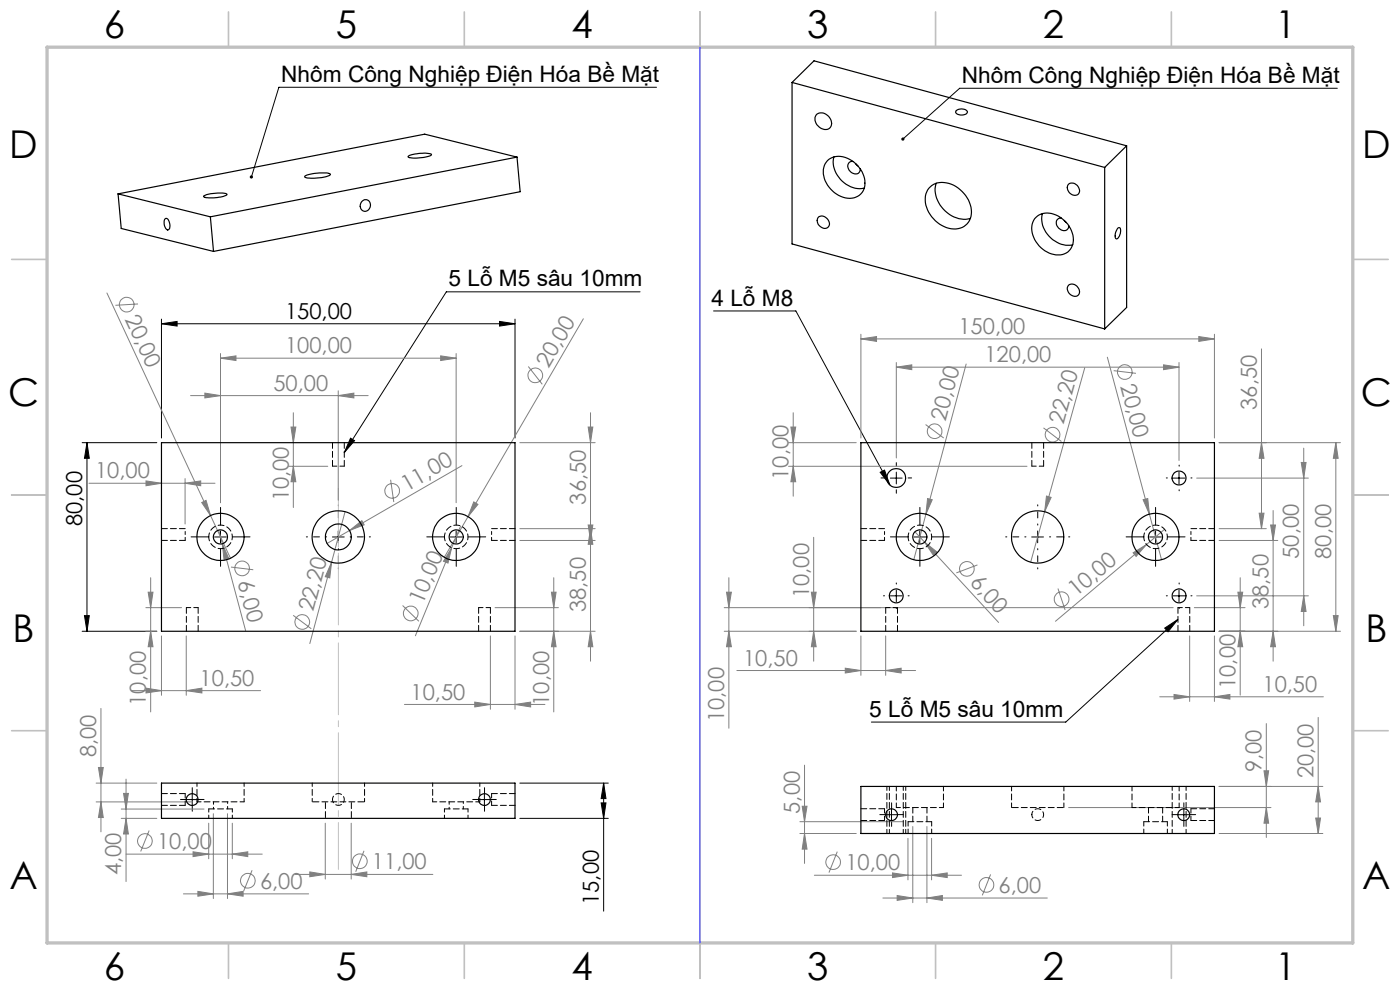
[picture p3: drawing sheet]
<svg xmlns="http://www.w3.org/2000/svg" width="297mm" height="210mm" viewBox="0 0 297 210" stroke-linecap="round" stroke-linejoin="round" font-family="sans-serif">
<g fill="none" stroke="#808080" stroke-width=".21">
<path d="M22.7 62.2l22 47.2M29.3 64.5l-4.8 .3M46.8 76l3.3-.5v1zM46.8 75v31.6M46.8 76h50M93.5 75.5l3.3 .5-3.3 .5zM96.8 75v31.6M112.1 77.7l2.9 3.8M123.8 67.6l-29.5 50.6M182.6 71.9l3.3-.5v1zM182.6 70.9v22M182.6 71.9h75"/>
<path d="M190.1 77.9l3.3-.5v1zM190.1 76.9v20.2M190.1 77.9h60M205 77.2l-11.1 41.5M230.1 78l-8.5 30.5M234.9 75.8l8.9 33.3M236.3 78.6l4.7 .6M246.8 77.4l3.3 .5-3.3 .5zM250.1 76.9v20.8M254.3 71.4l3.3 .5-3.3 .5zM257.6 70.9v22M267.6 74v38.1"/>
<path d="M40.4 83.9h37.7M43.5 83.4l3.3 .5-3.3 .5zM61.2 98.9h8.3M61.7 90.6h1.1l-.6 3.3zM62.2 87.6v20.1M62.2 98.9l.6 3.3h-1.1zM71.8 83.9l3.3-.5v1zM71.8 82.9v23.2M98 98.8l-23.8 13.7M110.3 93.9h16M124.8 90.6h1l-.5 3.3zM125.3 87.6v52.7"/>
<path d="M167.3 98.9h50.6M167.3 93.9h14.3M167.8 90.6h1l-.5 3.3zM168.3 87.6v17.7M168.3 98.9l.5 3.3h-1zM196.4 90.1l3.8 2.8M221.4 90.8l3.8 2.9M258.6 93.9h25.8M267.6 93.9l.5 3.3h-1zM276 98.1h1.1l-.5 3.3zM276.6 95.1v37.6M283.4 93.9v40"/>
<path d="M283.4 93.9l.5 3.3h-1zM18.9 102.5h26.7M31 102l3.3 .5-3.3 .5zM39.3 102.5l3.3-.5v1zM39.3 101.5v9.7M42.8 106.6l.9-.5 1 3.3zM44.7 109.4l4.2 9M46.4 112.5l5.7 21.3M47.2 115.3l1.3 3.1-1 .3zM70.3 119.3l-.3 3.3-1-.3zM73.2 108.5l-7.5 28M74.2 112.5l2.6-2.1 .5 .9z"/>
<path d="M74.2 112.5l-4.8 2.8M82.9 101.8l.6 4.7M95.8 116.2l-.8 3.2-.9-.3zM97.7 111.6l-9.6 23.3M100.5 106.5l.9 .5-2.1 2.6zM110.3 114.6h16M110.3 112.1h16M124.8 111.4h1l-.5 3.2zM125.3 112.1l.5 3.4h-1zM172.6 114v26.3M194.1 112.8l2 2.2M196.1 115l2.7 2.1-.8 .7z"/>
<path d="M196.1 115l15.7 17M196.8 105.8l1 .2-1.4 3.1zM207.4 119.8l-4.5 1.7M221.6 108.5l-2.9 10.7M222 105.2l1 .3-1.4 3zM240.4 117.3l2.8-1.8-2.2 2.5zM242.5 106l1-.2 .3 3.3zM243.2 115.5l-19.3 16.3M243.8 109.1l2.6 9.6M247.1 112.3l-3.9 3.2M253.9 101.4h23.7M258.6 114.6h12.5"/>
<path d="M258.6 112.1h10M267.1 108.9h1l-.5 3.2zM269.6 111.4h1l-.5 3.2zM270.1 108.3v32M30.9 133.9h2.4M30.9 128.9h7.6M31.4 125.6h1.1l-.5 3.3zM32 122.5v28.5M32 133.9l.5 3.3h-1.1zM34.3 134.9v12.6M39.5 134.9v12.6M49 120.3l4.7 .6"/>
<path d="M62.2 130.5l3.8 2.9M85.4 128.4l3.5 3.4M104 134.9v15.6M105 128.9h13.5M109.3 134.9v15.6M110.3 133.9h16M117 125.6h1l-.5 3.3zM117.5 133.9l.5 3.3h-1zM117.5 122.5v28.5M125.3 133.9l.5 3.3h-1zM153.6 133.9h28M153.6 128.9h95.3"/>
<path d="M154.1 125.6h1.1l-.6 3.3zM154.6 133.9l.6 3.3h-1.1zM154.6 122.5v32M172.1 125.6h1l-.5 3.3zM172.6 133.9l.5 3.3h-1zM182.6 134.9v8.4M187.9 134.9v8.4M224.4 124.8l1.6 4.6M252.4 134.9v13.9M253.4 128.9h10.7M253.9 126.4h23.7M257.6 134.9v13.9"/>
<path d="M258.6 133.9h25.8M262.6 125.6h1l-.5 3.3zM263.1 122.5v25M263.1 133.9l.5 3.3h-1zM270.1 133.9l.5 3.3h-1zM276.6 126.4l.5 3.3h-1.1zM282.9 130.6h1l-.5 3.3zM21.4 150.3v26.2M27.9 146.5h27.4M31 146l3.3 .5-3.3 .5zM39.5 146.5l3.3-.5v1zM85.8 149.4h29.8"/>
<path d="M100.7 148.9l3.3 .5-3.3 .6zM109.3 149.4l3.3-.5v1.1zM156.3 142.2h37.9M179.3 141.7l3.3 .5-3.3 .6zM187.9 142.2l3.3-.5v1.1zM246 147.8h34.7M249.1 147.3l3.3 .5-3.3 .5zM257.6 147.8l3.3-.5v1zM268.6 153.5v24.2M279.6 152.2v24.6M20.4 166.1h12.9M20.4 170.1h20.4"/>
<path d="M20.9 162.8h1l-.5 3.3zM21.4 170.1l.5 3.3h-1zM25.7 171.6h17.6M25.7 173.6h7.6M26.2 168.3h1l-.5 3.3zM26.7 165.3v21.7M26.7 173.6l.5 3.3h-1zM31.6 176.2l-1.8 4.4M44.3 174.6v7.6M45.3 172.6v18M48.3 172.6v18M49.3 174.6v7.6"/>
<path d="M69 174.6v11.9M74.5 174.6v11.9M169.7 176.8h11.9M169.7 174.3h21.9M170.2 171h1l-.5 3.3zM170.7 162.3v20.9M170.7 176.8l.5 3.3h-1zM192.6 177.8v8.8M193.6 175.3v16.2M196.6 175.3v16.2M197.6 177.8v8.8M226.7 171.3h42.9"/>
<path d="M258.6 166.8h22M258.6 176.8h22M268.1 163.5h1l-.5 3.3zM268.6 171.3l.5 3.3h-1zM279.1 173.5h1l-.5 3.3zM279.6 166.8l.5 3.3h-1zM26.7 181.2h28.9M38.9 189.6h26.6M41 180.7l3.3 .5-3.3 .5zM42 189.1l3.3 .5-3.3 .5zM48.3 189.6l3.3-.5v1zM49.3 181.2l3.3-.5v1z"/>
<path d="M53.5 184.6l-1.8 4.4M62.7 185.5h29.1M65.7 185l3.3 .5-3.3 .5zM74.5 185.5l3.3-.5v1zM77.2 180.5l-1.7 4.4M172.8 185.7h31.2M177.6 180.6l-1.7 4.5M187.3 190.5h34.9M189.3 185.2l3.3 .5-3.3 .5zM190.3 190l3.3 .5-3.3 .5zM196.6 190.5l3.3-.5v1zM197.6 185.7l3.3-.5v1z"/>
<path d="M210.1 185.5l-1.7 4.4"/>
<circle cx="26.9" cy="64.6" r="1.56"/>
<circle cx="113.6" cy="79.6" r="1.56"/>
<circle cx="238.6" cy="78.9" r="1.56"/>
<circle cx="198.3" cy="91.5" r="1.56"/>
<circle cx="223.3" cy="92.2" r="1.57"/>
<circle cx="83.2" cy="104.1" r="1.56"/>
<circle cx="51.4" cy="120.6" r="1.56"/>
<circle cx="64.1" cy="131.9" r="1.55"/>
<circle cx="87.1" cy="130.1" r="1.56"/>
<circle cx="205.1" cy="120.7" r="1.55"/>
<circle cx="225.2" cy="127.1" r="1.56"/>
<circle cx="30.8" cy="178.4" r="1.56"/>
<circle cx="52.6" cy="186.8" r="1.55"/>
<circle cx="76.3" cy="182.7" r="1.55"/>
<circle cx="176.7" cy="182.9" r="1.56"/>
<circle cx="209.3" cy="187.7" r="1.56"/>
</g>
<g fill="none" stroke="#000" stroke-width=".21">
<path d="M139.3 18.5h-80.1l-5.9 19M283.7 18.7h-80.1l-12 10.8M34.3 68.7l3.3-.5v1zM34.3 67.7v25.2M34.3 68.7h75M106 68.2l3.3 .5-3.3 .5zM109.3 67.7v25.2M135.8 61.9h-41.1l-21.7 34.1M151.4 66h17.4l20 36.9M17.4 93.9h15.9M18.5 93.9l.4 3.3h-1zM18.5 93.9v40"/>
<path d="M74.4 92.9l.8 .6-2.2 2.5zM45.5 113.9h2.5M46.8 112.6v2.5M70.5 113.9h2.5M71.8 112.6v2.5M95.5 113.9h2.5M96.8 112.6v2.5M186.7 100.2l.9-.5 1.2 3.2zM188.9 101.4h2.5M190.1 100.1v2.5M193.9 113.9h2.5M195.1 112.6v2.5"/>
<path d="M218.9 113.9h2.5M220.1 112.6v2.5M243.9 113.9h2.5M245.1 112.6v2.5M248.9 101.4h2.5M250.1 100.1v2.5M17.4 133.9h15.9M17.9 130.6h1l-.4 3.3zM188.9 126.4h2.5M190.1 125.2v2.5M247.1 133.2l2.8-1.8-2.1 2.6zM248.9 126.4h2.5"/>
<path d="M249.9 131.4l-23.8 21.8h-41.2M250.1 125.2v2.5M39.5 169.6h2.5M40.8 168.3v2.5M101.5 169.6h2.5M102.8 168.3v2.5M110.3 173.6h18.7M110.3 166.1h18.7M127.5 170.3h1.1l-.5 3.3zM128.1 166.1l.5 3.3h-1.1zM128.1 166.1v27.2M187.9 172.8h2.5"/>
<path d="M189.1 171.6v2.5M249.9 172.8h2.5M251.1 171.6v2.5"/>
</g>
<g fill="none" stroke="#000" stroke-width=".21" stroke-dasharray="15.2 1.3 1.3 1.3">
<path d="M190.1 98.9v-.8M250.1 98.9v-.2M44.3 113.9h-3.8M46.8 111.4v-3.8M46.8 116.4v3.7M49.3 113.9h3.7M94.3 113.9h-3.8M96.8 111.4v-3.8M96.8 116.4v3.7M99.3 113.9h3.7M187.6 101.4h-.7M190.1 103.9v.7"/>
<path d="M192.6 113.9h-3.7M192.6 101.4h.8M195.1 111.4v-3.8M195.1 116.4v3.7M197.6 113.9h3.8M242.6 113.9h-3.7M245.1 111.4v-3.8M245.1 116.4v3.7M247.6 113.9h3.8M247.6 101.4h-.2M250.1 103.9v.2M252.6 101.4h.3"/>
<path d="M187.6 126.4h-.2M190.1 123.9v-.2M190.1 128.9v.2M192.6 126.4h.3M247.6 126.4h-.2M250.1 123.9v-.2M250.1 128.9v.2M252.6 126.4h.3M39.5 169.6h-1.2M40.8 168.3v-1.2M40.8 170.8v1.3M42 169.6h1.3"/>
<path d="M101.5 169.6h-1.2M102.8 168.3v-1.2M102.8 170.8v1.3M104 169.6h1.3M187.9 172.8h-1.3M189.1 171.5v-1.2M189.1 174v1.3M190.4 172.8h1.2M249.9 172.8h-1.3M251.1 171.5v-1.2M251.1 174v1.3M252.4 172.8h1.2"/>
</g>
<path d="M69.3 113.9h-4.3M71.8 111.4v-4.3M71.8 116.4v4.3M74.3 113.9h4.3M217.6 113.9h-4.3M220.1 111.4v-4.3M220.1 116.4v4.3M222.6 113.9h4.3" fill="none" stroke="#000" stroke-width=".21" stroke-dasharray="15.2 1.3 1.3 1.3" stroke-dashoffset="15"/>
<path d="M71.8 184.4v-80.8" fill="none" stroke="#c0c0c0" stroke-width=".21" stroke-dasharray="15.2 1.3 1.3 1.3" stroke-dashoffset="5.3"/>
<g fill="none" stroke="#c0c0c0" stroke-width=".35">
<path d="M48.5 2.5v7.5M98.5 2.5v7.5M148.5 2.5v7.5M198.5 2.5v7.5M248.5 2.5v7.5M2.5 55h7.5M287 55h7.5M2.5 105h7.5M287 105h7.5M2.5 155h7.5M287 155h7.5M48.5 200v7.5"/>
<path d="M98.5 200v7.5M148.5 200v7.5M198.5 200v7.5M248.5 200v7.5"/>
</g>
<path d="M10 10h277v190h-277z" fill="none" stroke="#c0c0c0" stroke-width=".7"/>
<path d="M148.5 10v190" fill="none" stroke="#00f" stroke-width=".21"/>
<g fill="#000">
<path d="M53.1 37.2v.1a.3 .3 0 0 0-.1 .3 .3 .3 0 0 0 .2 .2l.1-.3-.1 .3a.34 .34 0 0 0 .5-.3 .34 .34 0 0 0-.6-.3zM74.4 92.9l.8 .6-2.2 2.5zM191.3 29.3v.4l.3-.2-.3 .2a.34 .34 0 0 0 .5 .1 .34 .34 0 0 0 0-.5 .34 .34 0 0 0-.5 0zM247.1 133.2l2.8-1.8-2.1 2.6zM186.7 100.2l.9-.5 1.2 3.2z"/>
<path d="M106 68.2l3.3 .5-3.3 .5zM34.3 68.7l3.3-.5v1z"/>
<path d="M17.9 130.6h1l-.4 3.3zM18.5 93.9l.4 3.3h-1zM127.5 170.3h1.1l-.5 3.3zM128.1 166.1l.5 3.3h-1.1z"/>
</g>
<g fill="#808080">
<path d="M242.5 106l1-.2 .3 3.3z"/>
<path d="M42.8 106.6l.9-.5 1 3.3z"/>
<path d="M74.2 112.5l2.6-2.1 .5 .9z"/>
<path d="M240.4 117.3l2.8-1.8-2.2 2.5z"/>
<path d="M100.5 106.5l.9 .5-2.1 2.6z"/>
<path d="M95.8 116.2l-.8 3.2-.9-.3z"/>
<path d="M222 105.2l1 .3-1.4 3z"/>
<path d="M47.2 115.3l1.3 3.1-1 .3z"/>
<path d="M196.1 115l2.7 2.1-.8 .7z"/>
<path d="M109.3 149.4l3.3-.5v1.1zM100.7 148.9l3.3 .5-3.3 .6zM39.3 102.5l3.3-.5v1zM31 102l3.3 .5-3.3 .5zM254.3 71.4l3.3 .5-3.3 .5zM182.6 71.9l3.3-.5v1zM187.9 142.2l3.3-.5v1.1zM179.3 141.7l3.3 .5-3.3 .6zM197.6 185.7l3.3-.5v1zM189.3 185.2l3.3 .5-3.3 .5zM196.6 190.5l3.3-.5v1zM190.3 190l3.3 .5-3.3 .5z"/>
<path d="M46.8 76l3.3-.5v1zM93.5 75.5l3.3 .5-3.3 .5zM43.5 83.4l3.3 .5-3.3 .5zM71.8 83.9l3.3-.5v1zM31 146l3.3 .5-3.3 .5zM39.5 146.5l3.3-.5v1zM41 180.7l3.3 .5-3.3 .5zM49.3 181.2l3.3-.5v1zM65.7 185l3.3 .5-3.3 .5zM74.5 185.5l3.3-.5v1zM42 189.1l3.3 .5-3.3 .5zM48.3 189.6l3.3-.5v1zM190.1 77.9l3.3-.5v1zM246.8 77.4l3.3 .5-3.3 .5zM249.1 147.3l3.3 .5-3.3 .5zM257.6 147.8l3.3-.5v1z"/>
<path d="M70.3 119.3l-1.3 3 1 .3zM196.8 105.8l-.4 3.3 1.4-3.1z"/>
<path d="M168.3 98.9l.5 3.3h-1zM167.8 90.6h1l-.5 3.3z"/>
<path d="M154.6 133.9l.6 3.3h-1.1zM154.1 125.6h1.1l-.6 3.3z"/>
<path d="M31.4 125.6h1.1l-.5 3.3zM32 133.9l.5 3.3h-1.1zM117 125.6h1l-.5 3.3zM117.5 133.9l.5 3.3h-1zM124.8 111.4h1l-.5 3.2zM125.3 133.9l.5 3.3h-1zM124.8 90.6h1l-.5 3.3zM125.3 112.1l.5 3.4h-1zM61.7 90.6h1.1l-.6 3.3zM62.2 98.9l.6 3.3h-1.1zM26.2 168.3h1l-.5 3.3zM26.7 173.6l.5 3.3h-1zM20.9 162.8h1l-.5 3.3zM21.4 170.1l.5 3.3h-1zM276 98.1h1.1l-.5 3.3zM276.6 126.4l.5 3.3h-1.1zM283.4 93.9l.5 3.3h-1zM282.9 130.6h1l-.5 3.3zM172.1 125.6h1l-.5 3.3zM172.6 133.9l.5 3.3h-1zM262.6 125.6h1l-.5 3.3zM263.1 133.9l.5 3.3h-1zM269.6 111.4h1l-.5 3.2zM270.1 133.9l.5 3.3h-1zM267.6 93.9l.5 3.3h-1zM267.1 108.9h1l-.5 3.2zM268.1 163.5h1l-.5 3.3zM268.6 171.3l.5 3.3h-1zM279.6 166.8l.5 3.3h-1zM279.1 173.5h1l-.5 3.3zM170.2 171h1l-.5 3.3zM170.7 176.8l.5 3.3h-1z"/>
</g>
<g fill="none" stroke="#000" stroke-width=".25">
<path d="M168 17.5l66.4 18M168 17.5v34.2l66.4 18.1M168 17.5l4.7-4.6 66.3 18M64.7 37.3a9.4 9.4 0 0 1 5.3-.4l.1 .1a4.2 4.2 0 0 1-3 .8h-.8a2 2 0 0 1-1.7-.3zM86.6 33.1a7.7 7.7 0 0 1 4.9-.4v.1a7.3 7.3 0 0 1-4.6 .6l-.3-.1zM109.7 33.3l-19.6-4.8-65.1 12.6M109.7 33.3l-65.1 12.7M109.7 33.3l.6 7.4-65 12.6M173.3 24.2a2.08 2.08 0 0 1 2.5 .5 2.08 2.08 0 0 1 .2 2.5 2.14 2.14 0 0 1-2.4-.4 2.14 2.14 0 0 1-.5-2.4zM175.5 34.1a4.4 4.4 0 0 1 6 .6 4.8 4.8 0 0 1 1.4 6.1 3.9 3.9 0 0 1-5.5 .4 5.3 5.3 0 0 1-2.4-6.5zM176.9 33.3a5.8 5.8 0 0 0 5 6.7l1.4-.1M180.9 34.2a1.08 1.08 0 0 0-1 .7 1.08 1.08 0 0 0 .3 1.3 1.27 1.27 0 0 0 1.1 .7 1.27 1.27 0 0 0 1.2-.7v-.4"/>
<path d="M181.5 34.7l.5 .5M197 40a4.5 4.5 0 0 1 6.3-.1 6.1 6.1 0 0 1 2.5 6.4 3.8 3.8 0 0 1-5.5 1.8 6.4 6.4 0 0 1-3.9-7zM198.6 38.9a6.3 6.3 0 0 0 3.8 7.1 4.7 4.7 0 0 0 3.5 .3M202.9 23.5a1.71 1.71 0 0 1 2.3 .2 1.58 1.58 0 0 1-2.4 .3zM226.7 39.1a1.5 1.5 0 0 1 1.8 .2 1.5 1.5 0 0 1 .2 1.9 1.54 1.54 0 0 1-1.8-.3 1.54 1.54 0 0 1-.2-1.8zM234.4 35.5v34.3M239 30.9l-4.6 4.6M239 30.9v34.3l-4.6 4.6M25 41.1l.7 7.4 19.6 4.8M25 41.1l19.6 4.9M35 46.4l.1-.1a1.44 1.44 0 0 1 .9 2 .45 .45 0 0 1-.3 .5 .45 .45 0 0 1-.6-.4 2.04 2.04 0 0 1-.1-2zM43.3 41.5a8.1 8.1 0 0 1 4.9-.3 2.8 2.8 0 0 1-2.1 .7l-1.2 .1a1.84 1.84 0 0 1-1.7-.4z"/>
<path d="M44.6 46l.7 7.3M76.7 42.8a1.1 1.1 0 0 1 1.6-.1 1.1 1.1 0 0 1 .1 1.6 1.09 1.09 0 0 1-1.6 .3 1.09 1.09 0 0 1-.2-1.6zM173.6 46.1a1.51 1.51 0 0 1 1.8 .2 1.51 1.51 0 0 1 .2 1.9 1.56 1.56 0 0 1-1.7-.3 1.56 1.56 0 0 1-.3-1.8zM219.5 46.4a4.1 4.1 0 0 1 5.9 0 5.1 5.1 0 0 1 1.9 6.1 3.5 3.5 0 0 1-4.7 1.2 5.6 5.6 0 0 1-3.5-6.6zM221.1 45.3a5.7 5.7 0 0 0 6.5 6.6M225.1 46.3a1.05 1.05 0 0 0-1 .6 1.05 1.05 0 0 0 .3 1.2 1.26 1.26 0 0 0 1.1 .8 1.26 1.26 0 0 0 1.2-.7v-.3M225.8 46.8l.4 .4M237.1 48.4l.2-.1a.85 .85 0 0 1 .4 1.3 1.1 1.1 0 0 1-.9 1.1 1.95 1.95 0 0 1 .3-2.3zM226.7 60.5a1.54 1.54 0 0 1 1.8 .3 1.54 1.54 0 0 1 .3 1.8 1.51 1.51 0 0 1-1.9-.3 1.51 1.51 0 0 1-.2-1.8zM34.3 93.9h75v40h-75zM182.6 93.9h75v40h-75zM34.3 166.1h75v7.5h-75z"/>
<path d="M182.6 166.8h75v10h-75z"/>
<circle cx="46.8" cy="113.9" r="1.5"/>
<circle cx="46.8" cy="113.9" r="5"/>
<circle cx="71.8" cy="113.9" r="2.74"/>
<circle cx="71.8" cy="113.9" r="5.5"/>
<circle cx="96.8" cy="113.9" r="1.51"/>
<circle cx="96.8" cy="113.9" r="5"/>
<circle cx="190.1" cy="101.4" r="2.01"/>
<circle cx="195.1" cy="113.9" r="1.5"/>
<circle cx="195.1" cy="113.9" r="5"/>
<circle cx="220.1" cy="113.9" r="5.5"/>
<circle cx="245.1" cy="113.9" r="5"/>
<circle cx="245.1" cy="113.9" r="1.5"/>
<circle cx="250.1" cy="101.4" r="1.48"/>
<circle cx="190.1" cy="126.4" r="1.47"/>
<circle cx="250.1" cy="126.4" r="1.47"/>
<circle cx="40.8" cy="169.6" r="1.24"/>
<circle cx="102.8" cy="169.6" r="1.24"/>
<circle cx="189.1" cy="172.8" r="1.25"/>
<circle cx="251.1" cy="172.8" r="1.25"/>
</g>
<g fill="none" stroke="#000" stroke-width=".21" stroke-dasharray="1.3 .6" stroke-dashoffset=".3">
<path d="M70.5 98.9h2.5M218.9 98.9h2.5M42 128.9h-2.5M104 128.9h-2.5M190.4 128.9h-2.5M252.4 128.9h-2.5M39.3 170.8v-2.5M104.3 170.8v-2.5M187.6 174v-2.5M190.1 166.8v4.5M192.6 174.3v2.5M197.6 176.8v-2.5"/>
<path d="M200.1 171.3v-4.5M214.6 166.8v4.5M225.7 171.3v-4.5M240.1 166.8v4.5M242.6 174.3v2.5M247.6 176.8v-2.5M250.1 171.3v-4.5M252.6 174v-2.5"/>
</g>
<path d="M39.3 113.4v-1.3M39.3 114.6v-1.2M104.3 113.4v-1.3M104.3 114.6v-1.2M187.6 113.4v-1.3M187.6 114.6v-1.2M252.6 113.4v-1.3M252.6 114.6v-1.2M44.3 171.6v2M49.3 173.6v-2M94.3 171.6v2M99.3 173.6v-2" fill="none" stroke="#000" stroke-width=".21" stroke-dasharray="1.3 .6" stroke-dashoffset=".6"/>
<g fill="none" stroke="#000" stroke-width=".21" stroke-dasharray="1.3 .6" stroke-dashoffset=".4">
<path d="M44.3 113.9a2.5 2.5 0 0 1 3.6-2.2 2.5 2.5 0 0 1 .4 4.2 2.5 2.5 0 0 1-4-1.6v-.4M94.3 113.9a2.5 2.5 0 0 1 3.6-2.2 2.5 2.5 0 0 1 .4 4.2 2.5 2.5 0 0 1-4-1.6v-.4M192.6 113.9a2.5 2.5 0 0 1 3.7-2.2 2.5 2.5 0 0 1 .3 4.2 2.5 2.5 0 0 1-3.9-1.6l-.1-.4M242.6 113.9a2.5 2.5 0 0 1 3.7-2.2 2.5 2.5 0 0 1 .3 4.2 2.5 2.5 0 0 1-3.9-1.6l-.1-.4M41.8 170.1h10M91.8 170.1h10M188.1 166.8v10M188.7 166.8v10M190.1 171.3h10M191.6 176.8v-10M192.1 176.8v-10M240.1 171.3h10"/>
<path d="M248.7 166.8v10M251.6 176.8v-10"/>
</g>
<g fill="none" stroke="#000" stroke-width=".21" stroke-dasharray="1.3 .6">
<path d="M70.5 93.9v5M73 98.9v-5M218.9 93.9v5M221.4 98.9v-5M34.3 114.6h5M39.3 112.1h-5M104.3 114.6h5M109.3 112.1h-5M182.6 114.6h5M187.6 112.1h-5M252.6 114.6h5M257.6 112.1h-5"/>
<path d="M39.5 128.9v5M42 133.9v-5M101.5 128.9v5M104 133.9v-5M187.9 128.9v5M190.4 133.9v-5M249.9 128.9v5M252.4 133.9v-5M34.3 170.8h5M39.3 168.3h-5M49.3 171.6h-5M99.3 171.6h-5"/>
<path d="M104.3 170.8h5M109.3 168.3h-5M182.6 174h5M187.6 171.5h-5M197.6 174.3h-5M247.6 174.3h-5M252.6 174h5M257.6 171.5h-5"/>
</g>
<path d="M66.2 170.1h11.1M69 170.1v3.5M74.5 173.6v-3.5M214.6 171.3h11.1" fill="none" stroke="#000" stroke-width=".21" stroke-dasharray="1.3 .6" stroke-dashoffset="-.2"/>
<path d="M41.8 166.1v4M51.8 170.1v-4M66.2 166.1v4M70.5 169.6a1.25 1.25 0 0 1 1.8-1.1 1.25 1.25 0 0 1 .3 2.1 1.25 1.25 0 0 1-2-.7l-.1-.3M77.3 170.1v-4M91.8 166.1v4M101.8 170.1v-4M218.9 172.8a1.25 1.25 0 0 1 1.8-1.1 1.25 1.25 0 0 1 .2 2.1 1.25 1.25 0 0 1-2-.7v-.3" fill="none" stroke="#000" stroke-width=".21" stroke-dasharray="1.3 .6" stroke-dashoffset=".5"/>
<path d="M45.3 170.1v1.5M48.3 171.6v-1.5M95.3 170.1v1.5M98.3 171.6v-1.5" fill="none" stroke="#000" stroke-width=".21" stroke-dasharray="1.3 .6" stroke-dashoffset=".8"/>
<path d="M193.6 171.3v3M196.6 174.3v-3M243.6 171.3v3M246.6 174.3v-3" fill="none" stroke="#000" stroke-width=".21" stroke-dasharray="1.3 .6" stroke-dashoffset=".1"/>
<g font-size="8.1">
<text x="22" y="8">6</text>
<text x="71.2" y="8">5</text>
<text x="121.2" y="8">4</text>
<text x="171.3" y="8">3</text>
<text x="221.3" y="8">2</text>
<text x="270.5" y="8">1</text>
<text x="2" y="33.6">D</text>
<text x="289" y="33.6">D</text>
<text x="1.7" y="86.1">C</text>
<text x="288.7" y="86.1">C</text>
<text x="2.7" y="136.1">B</text>
<text x="289.7" y="136.1">B</text>
<text x="2" y="188.6">A</text>
<text x="289" y="188.6">A</text>
<text x="22" y="208">6</text>
<text x="71.2" y="208">5</text>
<text x="121.2" y="208">4</text>
<text x="171.3" y="208">3</text>
<text x="221.3" y="208">2</text>
<text x="270.5" y="208">1</text>
</g>
<g font-size="4.8">
<text x="59.7" y="17.4">Nhôm Công Nghiệp Điện Hóa Bề Mặt</text>
<text x="204" y="17.6">Nhôm Công Nghiệp Điện Hóa Bề Mặt</text>
<text x="95.2" y="60.7">5 Lỗ M5 sâu 10mm</text>
<text x="150.9" y="64.8">4 Lỗ M8</text>
<text x="184.4" y="152">5 Lỗ M5 sâu 10mm</text>
</g>
<g font-size="4.7" fill="#808080">
<text x="26.4" y="67.6" transform="rotate(65 26.4 67.6)">20,00</text>
<text x="203.3" y="70.9">150,00</text>
<text x="60.5" y="75">100,00</text>
<text x="208.8" y="76.9">120,00</text>
<text x="58" y="82.9">50,00</text>
<text x="116.3" y="78.3" transform="rotate(-60 116.3 78.3)">20,00</text>
<text x="237.6" y="81.8" transform="rotate(75 237.6 81.8)">20,00</text>
<text x="200.6" y="89.4" transform="rotate(-75 200.6 89.4)">20,00</text>
<text x="266.6" y="86.9" transform="rotate(-90 266.6 86.9)">36,50</text>
<text x="225.6" y="90.2" transform="rotate(-74 225.6 90.2)">22,20</text>
<text x="20.2" y="101.5">10,00</text>
<text x="167.3" y="101.8" transform="rotate(-90 167.3 101.8)">10,00</text>
<text x="61.2" y="106.4" transform="rotate(-90 61.2 106.4)">10,00</text>
<text x="86.3" y="104.3" transform="rotate(-30 86.3 104.3)">11,00</text>
<text x="124.3" y="107" transform="rotate(-90 124.3 107)">36,50</text>
<text x="275.6" y="118.5" transform="rotate(-90 275.6 118.5)">50,00</text>
<text x="282.4" y="118.5" transform="rotate(-90 282.4 118.5)">80,00</text>
<text x="50.4" y="123.5" transform="rotate(75 50.4 123.5)">6,00</text>
<text x="205.6" y="123.7" transform="rotate(47 205.6 123.7)">6,00</text>
<text x="66.5" y="129.9" transform="rotate(-75 66.5 129.9)">22,20</text>
<text x="89.7" y="128.4" transform="rotate(-68 89.7 128.4)">10,00</text>
<text x="124.3" y="129.8" transform="rotate(-90 124.3 129.8)">38,50</text>
<text x="171.6" y="126.9" transform="rotate(-90 171.6 126.9)">10,00</text>
<text x="228.3" y="126.7" transform="rotate(-40 228.3 126.7)">10,00</text>
<text x="269.1" y="129.2" transform="rotate(-90 269.1 129.2)">38,50</text>
<text x="157.6" y="141.2">10,50</text>
<text x="31" y="149.7" transform="rotate(-90 31 149.7)">10,00</text>
<text x="42.4" y="145.5">10,50</text>
<text x="87.1" y="148.4">10,50</text>
<text x="116.5" y="149.7" transform="rotate(-90 116.5 149.7)">10,00</text>
<text x="262.1" y="146.1" transform="rotate(-90 262.1 146.1)">10,00</text>
<text x="267.8" y="146.8">10,50</text>
<text x="153.6" y="153.2" transform="rotate(-90 153.6 153.2)">10,00</text>
<text x="20.4" y="160.6" transform="rotate(-90 20.4 160.6)">8,00</text>
<text x="267.6" y="163.8" transform="rotate(-90 267.6 163.8)">9,00</text>
<text x="278.6" y="165.1" transform="rotate(-90 278.6 165.1)">20,00</text>
<text x="169.7" y="172.6" transform="rotate(-90 169.7 172.6)">5,00</text>
<text x="25.7" y="185.7" transform="rotate(-90 25.7 185.7)">4,00</text>
<text x="33.3" y="180.1">10,00</text>
<text x="78.9" y="184.4">11,00</text>
<text x="179.3" y="184.6">10,00</text>
<text x="55.2" y="188.5">6,00</text>
<text x="211.9" y="189.4">6,00</text>
</g>
<g font-size="4.7">
<text x="60.5" y="67.6">150,00</text>
<text x="17.4" y="111.6" transform="rotate(-90 17.4 111.6)">80,00</text>
<text x="127.1" y="192" transform="rotate(-90 127.1 192)">15,00</text>
</g>
</svg>
